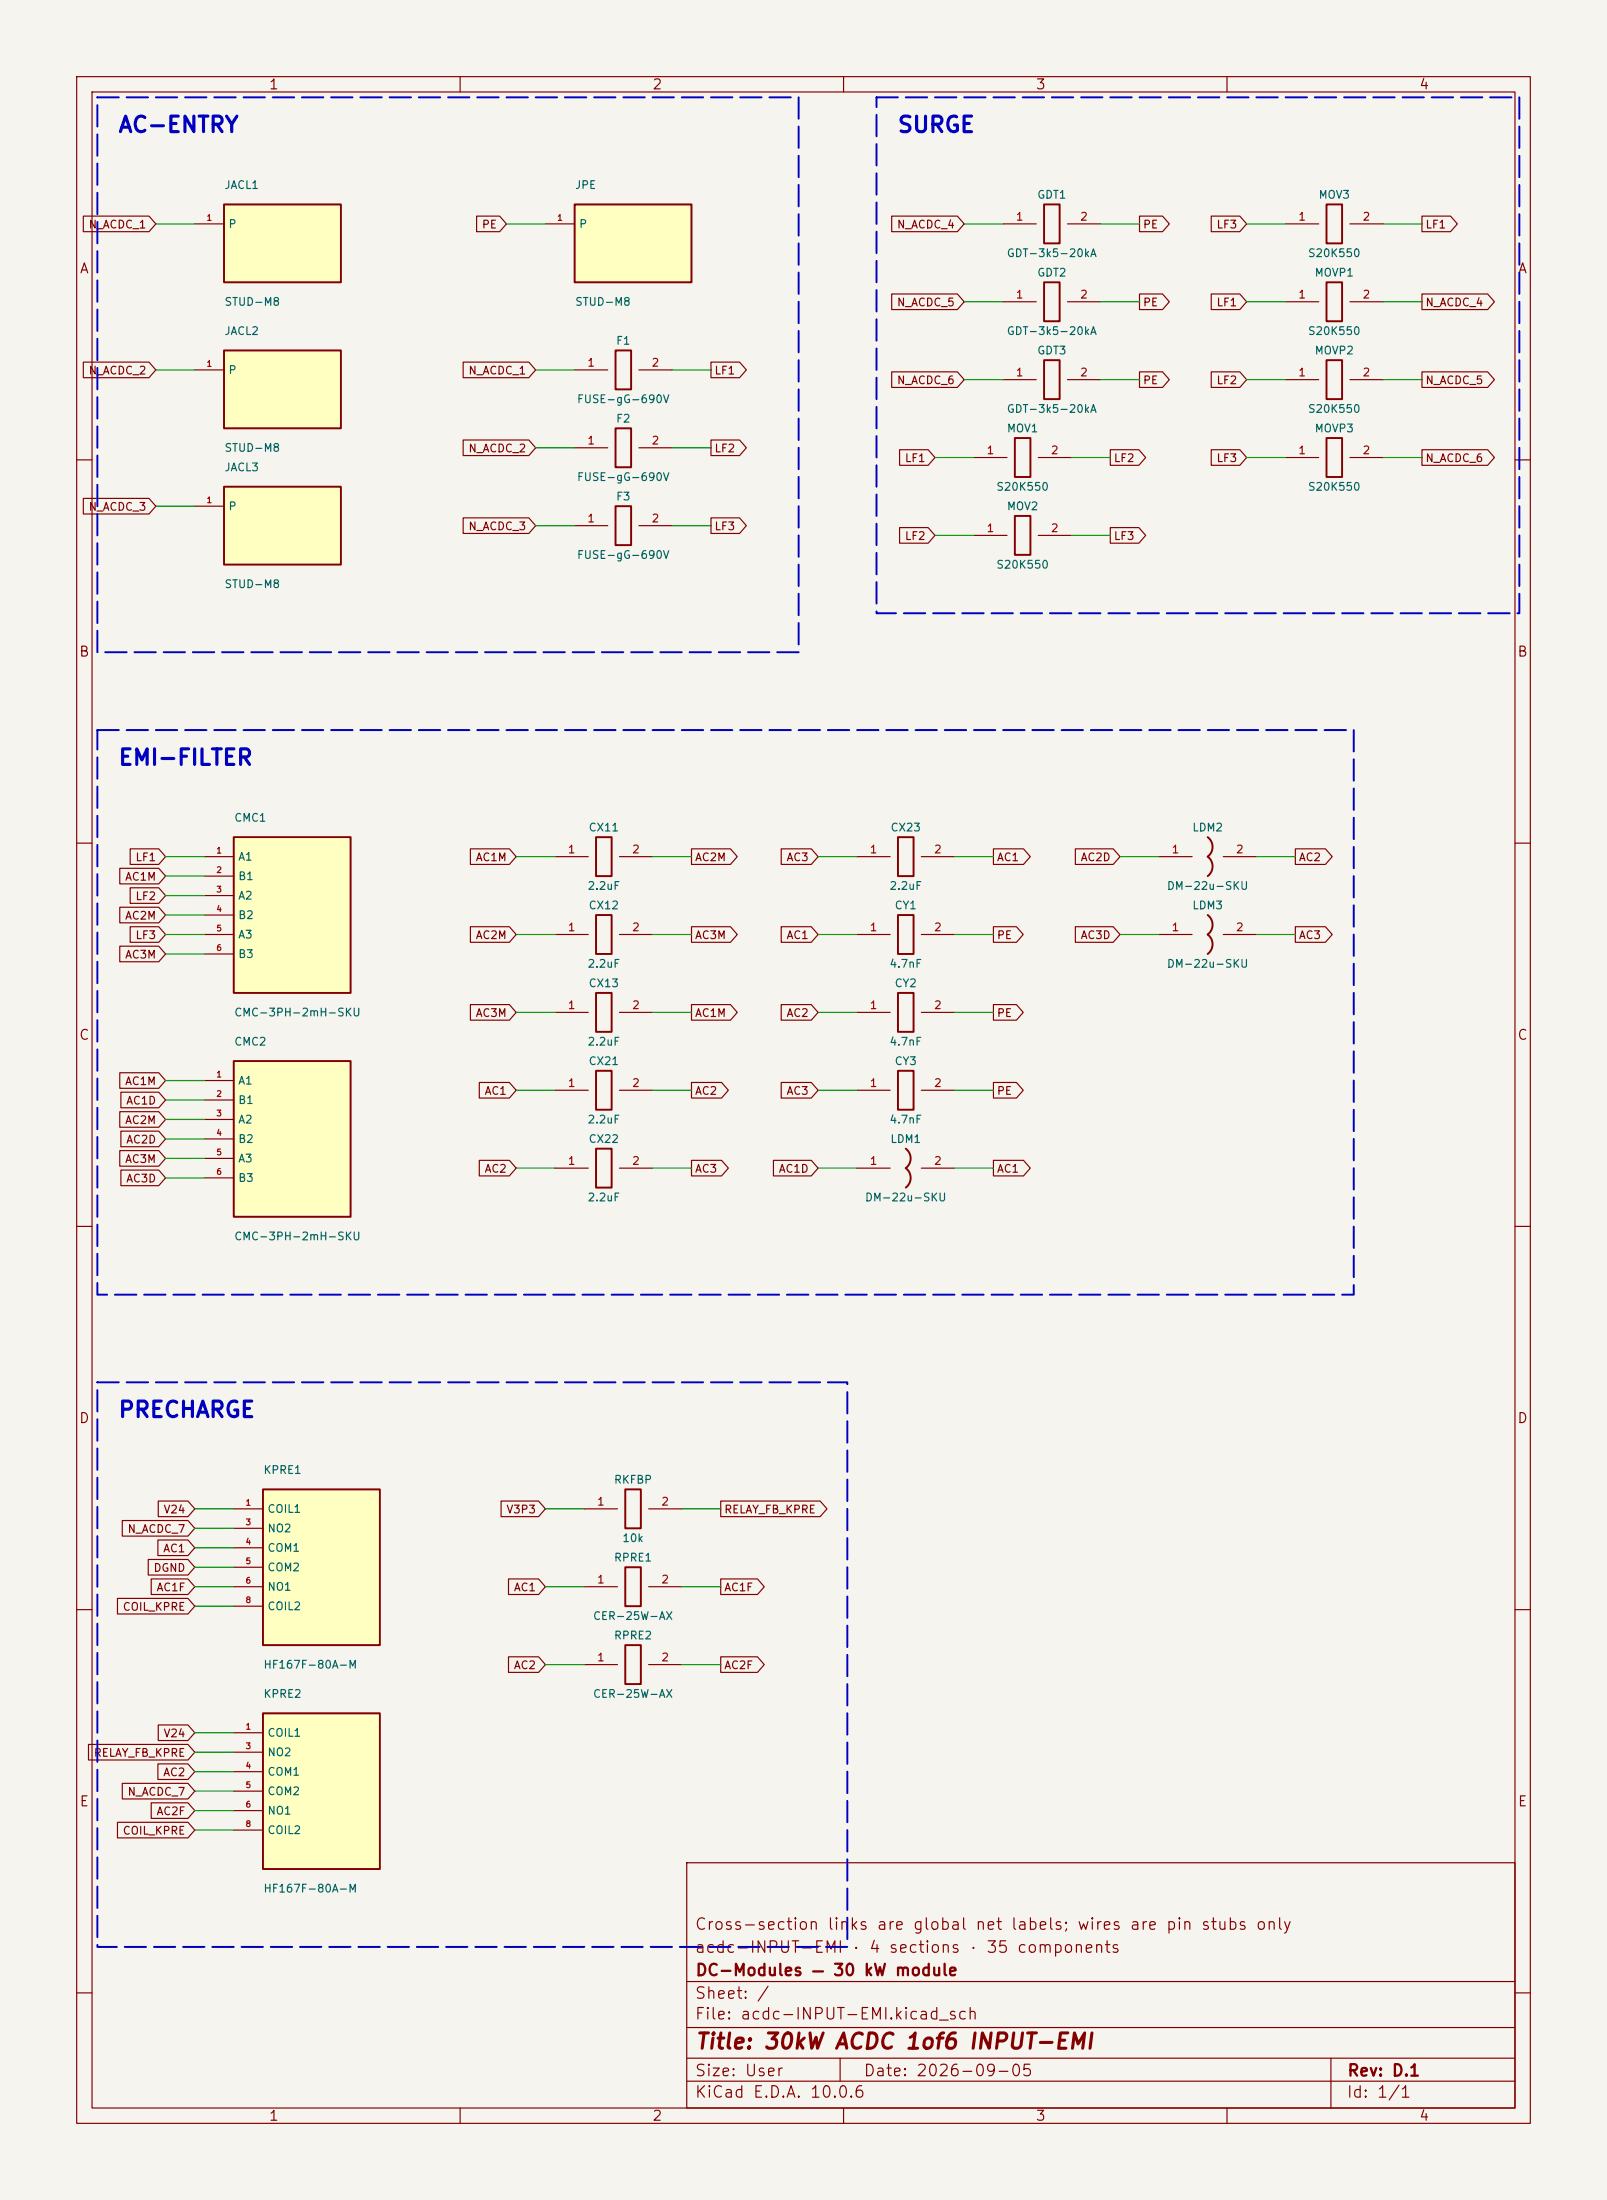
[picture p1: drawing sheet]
<svg xmlns="http://www.w3.org/2000/svg" width="210mm" height="287mm" viewBox="0 0 210 287" stroke-linecap="round" stroke-linejoin="round" font-family="sans-serif">
<path d="M0 0h209.5v287h-209.5z" fill="#f5f4ef" stroke="#f5f4ef" stroke-width=".13"/>
<g fill="none" stroke="#840000" stroke-width=".15">
<path d="M10 10h189.5v267h-189.5zM12 12h185.6v263h-185.6zM60 10v2M110 10v2M160 10v2M10 60h2M130.8 49.5h4.3M139.2 49.5h4.3M197.6 60h1.9M10 110h2M197.6 110h1.9M10 160h2"/>
<path d="M197.6 160h1.9M10 210h2M197.6 210h1.9M10 260h2M89.6 243h108v32h-108zM89.6 258.5h108M197.6 260h1.9M60 275v2M89.6 271.5h108M89.6 268.5h108M89.6 264.5h108M109.5 268.5v3"/>
<path d="M110 275v2M160 275v2M173.6 268.5v6.5"/>
</g>
<path d="M136.1 47h2.1v5.1h-2.1z" fill="none" stroke="#840000" stroke-width=".25"/>
<path d="M34.3 223.5h15.2v20.3h-15.2z" fill="#ffffc2"/>
<path d="M132.3 67.3h2.1v5.1h-2.1zM34.3 223.5h15.2v20.3h-15.2z" fill="none" stroke="#840000" stroke-width=".25"/>
<path d="M127 69.8h4.3M135.4 69.8h4.3M30.5 226.1h3.8M30.5 228.6h3.8M30.5 231.1h3.8M30.5 233.7h3.8M30.5 236.2h3.8M30.5 238.8h3.8" fill="none" stroke="#840000" stroke-width=".15"/>
<path d="M34.3 194.3h15.2v20.3h-15.2z" fill="#ffffc2"/>
<path d="M34.3 194.3h15.2v20.3h-15.2z" fill="none" stroke="#840000" stroke-width=".25"/>
<path d="M30.5 196.8h3.8M30.5 199.4h3.8M30.5 201.9h3.8M30.5 204.5h3.8M30.5 207h3.8M30.5 209.5h3.8" fill="none" stroke="#840000" stroke-width=".15"/>
<path d="M29.2 63.5h15.2v10.2h-15.2z" fill="#ffffc2"/>
<path d="M29.2 63.5h15.2v10.2h-15.2z" fill="none" stroke="#840000" stroke-width=".25"/>
<path d="M25.4 66h3.8" fill="none" stroke="#840000" stroke-width=".15"/>
<path d="M29.2 26.7h15.2v10.1h-15.2z" fill="#ffffc2"/>
<path d="M29.2 26.7h15.2v10.1h-15.2zM81.5 204.5h2.1v5h-2.1z" fill="none" stroke="#840000" stroke-width=".25"/>
<path d="M25.4 29.2h3.8M76.2 207h4.3M84.6 207h4.3" fill="none" stroke="#840000" stroke-width=".15"/>
<path d="M29.2 45.7h15.2v10.2h-15.2z" fill="#ffffc2"/>
<path d="M29.2 45.7h15.2v10.2h-15.2zM80.3 55.9h2v5.1h-2zM80.3 66h2v5.1h-2zM81.5 194.3h2.1v5.1h-2.1z" fill="none" stroke="#840000" stroke-width=".25"/>
<path d="M25.4 48.3h3.8M74.9 58.4h4.3M83.3 58.4h4.3M74.9 68.6h4.3M83.3 68.6h4.3M76.2 196.8h4.3M84.6 196.8h4.3" fill="none" stroke="#840000" stroke-width=".15"/>
<path d="M74.9 26.7h15.3v10.1h-15.3z" fill="#ffffc2"/>
<path d="M74.9 26.7h15.3v10.1h-15.3zM80.3 45.7h2v5.1h-2z" fill="none" stroke="#840000" stroke-width=".25"/>
<path d="M71.1 29.2h3.8M74.9 48.3h4.3M83.3 48.3h4.3" fill="none" stroke="#840000" stroke-width=".15"/>
<path d="M30.5 138.4h15.2v20.3h-15.2z" fill="#ffffc2"/>
<path d="M30.5 138.4h15.2v20.3h-15.2z" fill="none" stroke="#840000" stroke-width=".25"/>
<path d="M26.7 141h3.8M26.7 143.5h3.8M26.7 146h3.8M26.7 148.6h3.8M26.7 151.1h3.8M26.7 153.7h3.8" fill="none" stroke="#840000" stroke-width=".15"/>
<path d="M30.5 109.2h15.2v20.3h-15.2z" fill="#ffffc2"/>
<g fill="none" stroke="#840000" stroke-width=".25">
<path d="M136.1 26.7h2.1v5h-2.1zM136.1 36.8h2.1v5.1h-2.1zM173 36.8h2v5.1h-2zM173 26.7h2v5h-2zM132.3 57.1h2.1v5.1h-2.1zM173 57.1h2v5.1h-2zM173 47h2v5.1h-2zM30.5 109.2h15.2v20.3h-15.2zM77.7 109.2h2.1v5.1h-2.1zM77.7 119.4h2.1v5.1h-2.1zM117.1 109.2h2v5.1h-2zM117.1 119.4h2v5.1h-2z"/>
<path d="M157.5 109.2a1.59 1.59 0 0 1 0 2.6 1.59 1.59 0 0 1 0 2.5M157.5 119.4a1.59 1.59 0 0 1 0 2.5 1.59 1.59 0 0 1 0 2.6M77.7 139.7h2.1v5.1h-2.1zM77.7 129.5h2.1v5.1h-2.1zM117.1 139.7h2v5.1h-2zM117.1 129.5h2v5.1h-2zM77.7 149.9h2.1v5h-2.1zM118.1 149.9a1.59 1.59 0 0 1 0 2.5 1.59 1.59 0 0 1 0 2.5M81.5 214.6h2.1v5.1h-2.1z"/>
</g>
<g fill="none" stroke="#840000" stroke-width=".15">
<path d="M10.9 28.2h8.5l.9 1-.9 1h-8.5zM62.1 28.2h3.1l.8 1-.8 1h-3.1zM116.3 38.4h8.5l.9 1-.9 1h-8.5zM116.3 28.2h8.5l.9 1-.9 1h-8.5zM130.8 39.4h4.3M130.8 29.2h4.3M139.2 39.4h4.3M139.2 29.2h4.3M148.6 38.4h3l.9 1-.9 1h-3zM148.6 28.2h3l.9 1-.9 1h-3zM157.9 28.2h3.8l.9 1-.9 1h-3.8zM157.9 38.4h3.8l.9 1-.9 1h-3.8z"/>
<path d="M167.6 39.4h4.4M167.6 29.2h4.4M176 39.4h4.3M176 29.2h4.3M185.4 38.4h8.6l.9 1-.9 1h-8.6zM185.4 28.2h3.7l.9 1-.9 1h-3.7zM10.9 47.2h8.5l.9 1.1-.9 1h-8.5zM60.4 57.4h8.6l.8 1-.8 1h-8.6zM60.4 47.2h8.6l.8 1.1-.8 1h-8.6zM92.7 47.2h3.7l.9 1.1-.9 1h-3.7zM92.7 57.4h3.7l.9 1-.9 1h-3.7zM116.3 48.5h8.5l.9 1-.9 1h-8.5z"/>
<path d="M117.3 58.7h3.7l.9 1-.9 1h-3.7zM127 59.7h4.3M135.4 59.7h4.3M144.8 58.7h3.7l.9 1-.9 1h-3.7zM148.6 48.5h3l.9 1-.9 1h-3zM157.9 58.7h3.8l.9 1-.9 1h-3.8zM157.9 48.5h3.8l.9 1-.9 1h-3.8zM167.6 59.7h4.4M167.6 49.5h4.4M176 59.7h4.3M176 49.5h4.3M185.4 58.7h8.6l.9 1-.9 1h-8.6z"/>
<path d="M185.4 48.5h8.6l.9 1-.9 1h-8.6zM10.9 65h8.5l.9 1-.9 1.1h-8.5zM60.4 67.6h8.6l.8 1-.8 1h-8.6zM92.7 67.6h3.7l.9 1-.9 1h-3.7zM117.3 68.8h3.7l.9 1-.9 1.1h-3.7zM144.8 68.8h3.7l.9 1-.9 1.1h-3.7zM15.6 113.3h5.1l.9 1-.9 1h-5.1zM15.6 118.4h5.1l.9 1-.9 1h-5.1zM17 110.7h3.7l.9 1.1-.9 1h-3.7zM17 115.8h3.7l.9 1-.9 1.1h-3.7zM26.7 111.8h3.8M26.7 114.3h3.8"/>
<path d="M26.7 116.8h3.8M26.7 119.4h3.8M61.3 110.7h5.1l.9 1.1-.9 1h-5.1zM72.4 111.8h4.3M80.8 111.8h4.3M90.2 110.7h5.1l.8 1.1-.8 1h-5.1zM101.9 110.7h3.9l.9 1.1-.9 1h-3.9zM111.8 111.8h4.3M120.1 111.8h4.4M129.5 110.7h4l.9 1.1-.9 1h-4zM140.2 110.7h5l.8 1.1-.8 1h-5zM151.1 111.8h4.3"/>
<path d="M159.5 111.8h4.3M168.9 110.7h3.9l.9 1.1-.9 1h-3.9zM15.6 140h5.1l.9 1-.9 1h-5.1zM15.6 123.4h5.1l.9 1.1-.9 1h-5.1zM17 120.9h3.7l.9 1-.9 1h-3.7zM26.7 121.9h3.8M26.7 124.5h3.8M61.3 120.9h5.1l.9 1-.9 1h-5.1zM61.3 131.1h5.1l.9 1-.9 1h-5.1zM72.4 121.9h4.3M72.4 132.1h4.3M80.8 121.9h4.3"/>
<path d="M80.8 132.1h4.3M90.2 131.1h5.1l.8 1-.8 1h-5.1zM90.2 120.9h5.1l.8 1-.8 1h-5.1zM101.9 131.1h3.9l.9 1-.9 1h-3.9zM101.9 120.9h3.9l.9 1-.9 1h-3.9zM111.8 121.9h4.3M111.8 132.1h4.3M120.1 121.9h4.4M120.1 132.1h4.4M129.5 120.9h3l.9 1-.9 1h-3zM129.5 131.1h3l.9 1-.9 1h-3zM140.2 120.9h5l.8 1-.8 1h-5z"/>
<path d="M151.1 121.9h4.3M159.5 121.9h4.3M168.9 120.9h3.9l.9 1-.9 1h-3.9zM15.6 150.1h5.1l.9 1-.9 1h-5.1zM15.6 145h5.1l.9 1-.9 1.1h-5.1zM15.8 147.6h4.9l.9 1-.9 1h-4.9zM15.8 142.5h4.9l.9 1-.9 1h-4.9zM15.8 152.7h4.9l.9 1-.9 1h-4.9zM62.5 151.4h3.9l.9 1-.9 1h-3.9zM62.5 141.2h3.9l.9 1-.9 1.1h-3.9zM72.4 152.4h4.3M72.4 142.2h4.3"/>
<path d="M80.8 152.4h4.3M80.8 142.2h4.3M90.2 151.4h3.9l.9 1-.9 1h-3.9zM90.2 141.2h3.9l.9 1-.9 1.1h-3.9zM100.9 151.4h4.9l.9 1-.9 1h-4.9zM101.9 141.2h3.9l.9 1-.9 1.1h-3.9zM111.8 152.4h4.3M111.8 142.2h4.3M120.1 152.4h4.4M120.1 142.2h4.4M129.5 151.4h4l.9 1-.9 1h-4zM129.5 141.2h3l.9 1-.9 1.1h-3z"/>
<path d="M15.9 198.4h8.6l.9 1-.9 1h-8.6zM20.6 195.8h3.9l.9 1-.9 1.1h-3.9zM65.3 195.8h4.9l.9 1-.9 1.1h-4.9zM94 195.8h12.9l.9 1-.9 1.1h-12.9zM15.3 208.5h9.2l.9 1-.9 1.1h-9.2zM19.3 203.5h5.2l.9 1-.9 1h-5.2zM19.7 206h4.8l.9 1-.9 1h-4.8zM20.6 200.9h3.9l.9 1-.9 1h-3.9zM66.3 206h3.9l.9 1-.9 1h-3.9zM66.3 216.2h3.9l.9 1-.9 1h-3.9zM76.2 217.2h4.3M84.6 217.2h4.3"/>
<path d="M94 206h4.8l.9 1-.9 1h-4.8zM94 216.2h4.8l.9 1-.9 1h-4.8zM11.5 227.6h13l.9 1-.9 1h-13zM15.3 237.7h9.2l.9 1.1-.9 1h-9.2zM15.9 232.7h8.6l.9 1-.9 1h-8.6zM19.7 235.2h4.8l.9 1-.9 1h-4.8zM20.6 230.1h3.9l.9 1-.9 1.1h-3.9zM20.6 225h3.9l.9 1.1-.9 1h-3.9z"/>
</g>
<g fill="none" stroke="#009600" stroke-width=".15">
<path d="M20.3 29.2h5.1M66 29.2h5.1M125.7 29.2h5.1M125.7 39.4h5.1M143.5 29.2h5.1M143.5 39.4h5.1M162.6 29.2h5M162.6 39.4h5M180.3 29.2h5.1M180.3 39.4h5.1M20.3 48.3h5.1M69.8 48.3h5.1"/>
<path d="M69.8 58.4h5.1M87.6 48.3h5.1M87.6 58.4h5.1M121.9 59.7h5.1M125.7 49.5h5.1M139.7 59.7h5.1M143.5 49.5h5.1M162.6 49.5h5M162.6 59.7h5M180.3 49.5h5.1M180.3 59.7h5.1M20.3 66h5.1"/>
<path d="M69.8 68.6h5.1M87.6 68.6h5.1M121.9 69.8h5.1M139.7 69.8h5.1M21.6 114.3h5.1M21.6 116.8h5.1M21.6 119.4h5.1M21.6 111.8h5.1M67.3 111.8h5.1M85.1 111.8h5.1M106.7 111.8h5.1M124.5 111.8h5"/>
<path d="M146 111.8h5.1M163.8 111.8h5.1M21.6 124.5h5.1M21.6 121.9h5.1M67.3 121.9h5.1M67.3 132.1h5.1M85.1 121.9h5.1M85.1 132.1h5.1M106.7 121.9h5.1M106.7 132.1h5.1M124.5 121.9h5M124.5 132.1h5"/>
<path d="M146 121.9h5.1M163.8 121.9h5.1M21.6 141h5.1M21.6 143.5h5.1M21.6 153.7h5.1M21.6 146h5.1M21.6 148.6h5.1M21.6 151.1h5.1M67.3 142.2h5.1M67.3 152.4h5.1M85.1 142.2h5.1M85.1 152.4h5.1"/>
<path d="M106.7 142.2h5.1M106.7 152.4h5.1M124.5 142.2h5M124.5 152.4h5M25.4 196.8h5.1M25.4 199.4h5.1M71.1 196.8h5.1M88.9 196.8h5.1M25.4 201.9h5.1M25.4 209.5h5.1M25.4 204.5h5.1M25.4 207h5.1"/>
<path d="M71.1 217.2h5.1M71.1 207h5.1M88.9 217.2h5.1M88.9 207h5.1M25.4 236.2h5.1M25.4 238.8h5.1M25.4 233.7h5.1M25.4 231.1h5.1M25.4 226.1h5.1M25.4 228.6h5.1"/>
</g>
<path d="M12.7 12.7h91.4v72.4h-91.4zM114.3 12.7h83.8v67.3h-83.8zM12.7 95.2h163.8v73.7h-163.8zM12.7 180.3h97.8v73.7h-97.8z" fill="none" stroke="#0000c2" stroke-width=".25" stroke-dasharray="2.8 1"/>
<g font-size="2" fill="#0000c2">
<text x="15.3" y="17.8">AC-ENTRY</text>
<text x="116.9" y="17.8">SURGE</text>
<text x="15.3" y="100.3">EMI-FILTER</text>
<text x="15.3" y="185.4">PRECHARGE</text>
</g>
<text font-size="2" fill="#840000" x="90.5" y="267.8">Title: 30kW ACDC 1of6 INPUT-EMI</text>
<g font-size="1.5" fill="#840000">
<text x="90.5" y="255.2">acdc-INPUT-EMI · 4 sections · 35 components</text>
<text x="90.5" y="252.2">Cross-section links are global net labels; wires are pin stubs only</text>
<text x="90.5" y="263.9">File: acdc-INPUT-EMI.kicad_sch</text>
<text x="90.5" y="261.2">Sheet: /</text>
<text x="90.6" y="258.2">DC-Modules — 30 kW module</text>
<text x="90.5" y="274.1">KiCad E.D.A. 10.0.6</text>
<text x="90.5" y="271.3">Size: User</text>
<text x="112.5" y="271.3">Date: 2026-09-05</text>
<text x="175.5" y="274.1">Id: 1/1</text>
<text x="175.6" y="271.3">Rev: D.1</text>
</g>
<g font-size="1.3" fill="#840000">
<text x="35" y="12">1</text>
<text x="85" y="12">2</text>
<text x="135" y="12">3</text>
<text x="185" y="12">4</text>
<text x="10.3" y="36">A</text>
<text x="197.9" y="36">A</text>
<text x="10.2" y="86">B</text>
<text x="197.8" y="86">B</text>
<text x="10.2" y="136">C</text>
<text x="197.8" y="136">C</text>
<text x="10.2" y="186">D</text>
<text x="197.8" y="186">D</text>
<text x="10.3" y="236">E</text>
<text x="197.8" y="236">E</text>
<text x="35" y="277">1</text>
<text x="85" y="277">2</text>
<text x="135" y="277">3</text>
<text x="185" y="277">4</text>
</g>
<g font-size="1" fill="#006464">
<text x="29.2" y="24.9">JACL1</text>
<text x="29.7" y="30">P</text>
<text x="74.9" y="24.9">JPE</text>
<text x="75.4" y="30">P</text>
<text x="135.2" y="26.2">GDT1</text>
<text x="171.9" y="26.2">MOV3</text>
<text x="131.2" y="33.8">GDT-3k5-20kA</text>
<text x="170.5" y="33.8">S20K550</text>
<text x="29.2" y="40.1">STUD-M8</text>
<text x="74.9" y="40.1">STUD-M8</text>
<text x="135.2" y="36.3">GDT2</text>
<text x="171.3" y="36.3">MOVP1</text>
<text x="29.2" y="43.9">JACL2</text>
<text x="80.3" y="45.2">F1</text>
<text x="131.2" y="43.9">GDT-3k5-20kA</text>
<text x="135.2" y="46.5">GDT3</text>
<text x="170.5" y="43.9">S20K550</text>
<text x="171.3" y="46.5">MOVP2</text>
<text x="29.7" y="49">P</text>
<text x="75.2" y="52.8">FUSE-gG-690V</text>
<text x="29.2" y="59.2">STUD-M8</text>
<text x="80.3" y="55.4">F2</text>
<text x="131.2" y="54.1">GDT-3k5-20kA</text>
<text x="131.2" y="56.6">MOV1</text>
<text x="170.5" y="54.1">S20K550</text>
<text x="171.3" y="56.6">MOVP3</text>
<text x="29.2" y="61.7">JACL3</text>
<text x="75.2" y="63">FUSE-gG-690V</text>
<text x="80.3" y="65.5">F3</text>
<text x="129.8" y="64.3">S20K550</text>
<text x="170.5" y="64.3">S20K550</text>
<text x="29.7" y="66.8">P</text>
<text x="131.2" y="66.8">MOV2</text>
<text x="29.2" y="77">STUD-M8</text>
<text x="75.2" y="73.2">FUSE-gG-690V</text>
<text x="129.8" y="74.4">S20K550</text>
<text x="30.5" y="107.4">CMC1</text>
<text x="31" y="112.5">A1</text>
<text x="76.7" y="108.7">CX11</text>
<text x="116" y="108.7">CX23</text>
<text x="155.4" y="108.7">LDM2</text>
<text x="31" y="115.1">B1</text>
<text x="31" y="117.6">A2</text>
<text x="76.5" y="116.3">2.2uF</text>
<text x="76.7" y="118.9">CX12</text>
<text x="115.9" y="116.3">2.2uF</text>
<text x="116.6" y="118.9">CY1</text>
<text x="152.1" y="116.3">DM-22u-SKU</text>
<text x="155.4" y="118.9">LDM3</text>
<text x="31" y="120.1">B2</text>
<text x="31" y="122.7">A3</text>
<text x="31" y="125.2">B3</text>
<text x="76.5" y="126.5">2.2uF</text>
<text x="76.7" y="129">CX13</text>
<text x="115.9" y="126.5">4.7nF</text>
<text x="116.6" y="129">CY2</text>
<text x="152.1" y="126.5">DM-22u-SKU</text>
<text x="30.5" y="136.7">CMC2</text>
<text x="30.5" y="132.8">CMC-3PH-2mH-SKU</text>
<text x="76.5" y="136.7">2.2uF</text>
<text x="115.9" y="136.7">4.7nF</text>
<text x="31" y="141.7">A1</text>
<text x="76.7" y="139.2">CX21</text>
<text x="116.6" y="139.2">CY3</text>
<text x="31" y="144.3">B1</text>
<text x="31" y="146.8">A2</text>
<text x="31" y="149.4">B2</text>
<text x="76.5" y="146.8">2.2uF</text>
<text x="76.7" y="149.4">CX22</text>
<text x="115.9" y="146.8">4.7nF</text>
<text x="116" y="149.4">LDM1</text>
<text x="31" y="151.9">A3</text>
<text x="31" y="154.4">B3</text>
<text x="76.5" y="157">2.2uF</text>
<text x="112.7" y="157">DM-22u-SKU</text>
<text x="30.5" y="162.1">CMC-3PH-2mH-SKU</text>
<text x="34.3" y="192.5">KPRE1</text>
<text x="34.8" y="197.6">COIL1</text>
<text x="80" y="193.8">RKFBP</text>
<text x="34.8" y="200.2">NO2</text>
<text x="34.8" y="202.7">COM1</text>
<text x="80" y="204">RPRE1</text>
<text x="81.1" y="201.4">10k</text>
<text x="34.8" y="205.2">COM2</text>
<text x="34.8" y="207.8">NO1</text>
<text x="34.8" y="210.3">COIL2</text>
<text x="77.2" y="211.6">CER-25W-AX</text>
<text x="80" y="214.1">RPRE2</text>
<text x="34.3" y="221.7">KPRE2</text>
<text x="34.3" y="217.9">HF167F-80A-M</text>
<text x="77.2" y="221.7">CER-25W-AX</text>
<text x="34.8" y="226.8">COIL1</text>
<text x="34.8" y="229.4">NO2</text>
<text x="34.8" y="231.9">COM1</text>
<text x="34.8" y="234.4">COM2</text>
<text x="34.8" y="237">NO1</text>
<text x="34.8" y="239.5">COIL2</text>
<text x="34.3" y="247.1">HF167F-80A-M</text>
</g>
<g font-size="1" fill="#a90000">
<text x="132.4" y="29">1</text>
<text x="140.8" y="29">2</text>
<text x="169.2" y="29">1</text>
<text x="177.6" y="29">2</text>
<text x="132.4" y="39.2">1</text>
<text x="140.8" y="39.2">2</text>
<text x="169.2" y="39.2">1</text>
<text x="177.6" y="39.2">2</text>
<text x="76.5" y="48.1">1</text>
<text x="84.9" y="48.1">2</text>
<text x="132.4" y="49.3">1</text>
<text x="140.8" y="49.3">2</text>
<text x="169.2" y="49.3">1</text>
<text x="177.6" y="49.3">2</text>
<text x="76.5" y="58.2">1</text>
<text x="84.9" y="58.2">2</text>
<text x="128.6" y="59.5">1</text>
<text x="137" y="59.5">2</text>
<text x="169.2" y="59.5">1</text>
<text x="177.6" y="59.5">2</text>
<text x="76.5" y="68.4">1</text>
<text x="84.9" y="68.4">2</text>
<text x="128.6" y="69.7">1</text>
<text x="137" y="69.7">2</text>
<text x="74" y="111.6">1</text>
<text x="82.3" y="111.6">2</text>
<text x="113.3" y="111.6">1</text>
<text x="121.7" y="111.6">2</text>
<text x="152.7" y="111.6">1</text>
<text x="161.1" y="111.6">2</text>
<text x="74" y="121.7">1</text>
<text x="82.3" y="121.7">2</text>
<text x="113.3" y="121.7">1</text>
<text x="121.7" y="121.7">2</text>
<text x="152.7" y="121.7">1</text>
<text x="161.1" y="121.7">2</text>
<text x="74" y="131.9">1</text>
<text x="82.3" y="131.9">2</text>
<text x="113.3" y="131.9">1</text>
<text x="121.7" y="131.9">2</text>
<text x="74" y="142.1">1</text>
<text x="82.3" y="142.1">2</text>
<text x="113.3" y="142.1">1</text>
<text x="121.7" y="142.1">2</text>
<text x="74" y="152.2">1</text>
<text x="82.3" y="152.2">2</text>
<text x="113.3" y="152.2">1</text>
<text x="121.7" y="152.2">2</text>
<text x="77.8" y="196.7">1</text>
<text x="86.2" y="196.7">2</text>
<text x="77.8" y="206.8">1</text>
<text x="86.2" y="206.8">2</text>
<text x="77.8" y="217">1</text>
<text x="86.2" y="217">2</text>
</g>
<g font-size="1" fill="#840000">
<text x="11.5" y="30.1">N_ACDC_1</text>
<text x="62.8" y="30.1">PE</text>
<text x="116.9" y="30.1">N_ACDC_4</text>
<text x="149" y="30.1">PE</text>
<text x="158.6" y="30.1">LF3</text>
<text x="185.8" y="30.1">LF1</text>
<text x="116.9" y="40.2">N_ACDC_5</text>
<text x="149" y="40.2">PE</text>
<text x="158.6" y="40.2">LF1</text>
<text x="185.8" y="40.2">N_ACDC_4</text>
<text x="11.5" y="49.1">N_ACDC_2</text>
<text x="61" y="49.1">N_ACDC_1</text>
<text x="93.1" y="49.1">LF1</text>
<text x="116.9" y="50.4">N_ACDC_6</text>
<text x="149" y="50.4">PE</text>
<text x="158.6" y="50.4">LF2</text>
<text x="185.8" y="50.4">N_ACDC_5</text>
<text x="61" y="59.3">N_ACDC_2</text>
<text x="93.1" y="59.3">LF2</text>
<text x="117.9" y="60.5">LF1</text>
<text x="145.2" y="60.5">LF2</text>
<text x="158.6" y="60.5">LF3</text>
<text x="185.8" y="60.5">N_ACDC_6</text>
<text x="11.5" y="66.9">N_ACDC_3</text>
<text x="61" y="69.4">N_ACDC_3</text>
<text x="93.1" y="69.4">LF3</text>
<text x="117.9" y="70.7">LF2</text>
<text x="145.2" y="70.7">LF3</text>
<text x="17.6" y="112.6">LF1</text>
<text x="61.9" y="112.6">AC1M</text>
<text x="90.5" y="112.6">AC2M</text>
<text x="102.5" y="112.6">AC3</text>
<text x="129.9" y="112.6">AC1</text>
<text x="140.8" y="112.6">AC2D</text>
<text x="169.3" y="112.6">AC2</text>
<text x="16.2" y="115.1">AC1M</text>
<text x="17.6" y="117.7">LF2</text>
<text x="16.2" y="120.2">AC2M</text>
<text x="16.2" y="125.3">AC3M</text>
<text x="17.6" y="122.8">LF3</text>
<text x="61.9" y="122.8">AC2M</text>
<text x="90.5" y="122.8">AC3M</text>
<text x="102.5" y="122.8">AC1</text>
<text x="129.9" y="122.8">PE</text>
<text x="140.8" y="122.8">AC3D</text>
<text x="169.3" y="122.8">AC3</text>
<text x="61.9" y="132.9">AC3M</text>
<text x="90.5" y="132.9">AC1M</text>
<text x="102.5" y="132.9">AC2</text>
<text x="129.9" y="132.9">PE</text>
<text x="16.2" y="141.8">AC1M</text>
<text x="63.1" y="143.1">AC1</text>
<text x="90.5" y="143.1">AC2</text>
<text x="102.5" y="143.1">AC3</text>
<text x="129.9" y="143.1">PE</text>
<text x="16.2" y="146.9">AC2M</text>
<text x="16.4" y="149.4">AC2D</text>
<text x="16.4" y="144.4">AC1D</text>
<text x="16.2" y="152">AC3M</text>
<text x="16.4" y="154.5">AC3D</text>
<text x="63.1" y="153.2">AC2</text>
<text x="90.5" y="153.2">AC3</text>
<text x="101.5" y="153.2">AC1D</text>
<text x="129.9" y="153.2">AC1</text>
<text x="21.2" y="197.7">V24</text>
<text x="66" y="197.7">V3P3</text>
<text x="94.4" y="197.7">RELAY_FB_KPRE</text>
<text x="16.6" y="200.2">N_ACDC_7</text>
<text x="21.2" y="202.8">AC1</text>
<text x="19.9" y="205.3">DGND</text>
<text x="20.3" y="207.9">AC1F</text>
<text x="66.9" y="207.9">AC1</text>
<text x="94.4" y="207.9">AC1F</text>
<text x="15.9" y="210.4">COIL_KPRE</text>
<text x="66.9" y="218">AC2</text>
<text x="94.4" y="218">AC2F</text>
<text x="21.2" y="226.9">V24</text>
<text x="12.2" y="229.4">RELAY_FB_KPRE</text>
<text x="21.2" y="232">AC2</text>
<text x="15.9" y="239.6">COIL_KPRE</text>
<text x="16.6" y="234.5">N_ACDC_7</text>
<text x="20.3" y="237.1">AC2F</text>
</g>
<g font-size=".8" fill="#a90000">
<text x="26.9" y="29">1</text>
<text x="72.6" y="29">1</text>
<text x="26.9" y="48">1</text>
<text x="26.9" y="65.8">1</text>
<text x="28.1" y="111.5">1</text>
<text x="28.1" y="114.1">2</text>
<text x="28.1" y="116.6">3</text>
<text x="28.1" y="119.2">4</text>
<text x="28.1" y="121.7">5</text>
<text x="28.1" y="124.2">6</text>
<text x="28.1" y="140.7">1</text>
<text x="28.1" y="143.3">2</text>
<text x="28.1" y="145.8">3</text>
<text x="28.1" y="148.4">4</text>
<text x="28.1" y="150.9">5</text>
<text x="28.1" y="153.4">6</text>
<text x="31.9" y="196.6">1</text>
<text x="31.9" y="199.2">3</text>
<text x="31.9" y="201.7">4</text>
<text x="31.9" y="204.2">5</text>
<text x="31.9" y="206.8">6</text>
<text x="31.9" y="209.3">8</text>
<text x="31.9" y="225.8">1</text>
<text x="31.9" y="228.4">3</text>
<text x="31.9" y="230.9">4</text>
<text x="31.9" y="233.5">5</text>
<text x="31.9" y="236">6</text>
<text x="31.9" y="238.5">8</text>
</g>
</svg>
